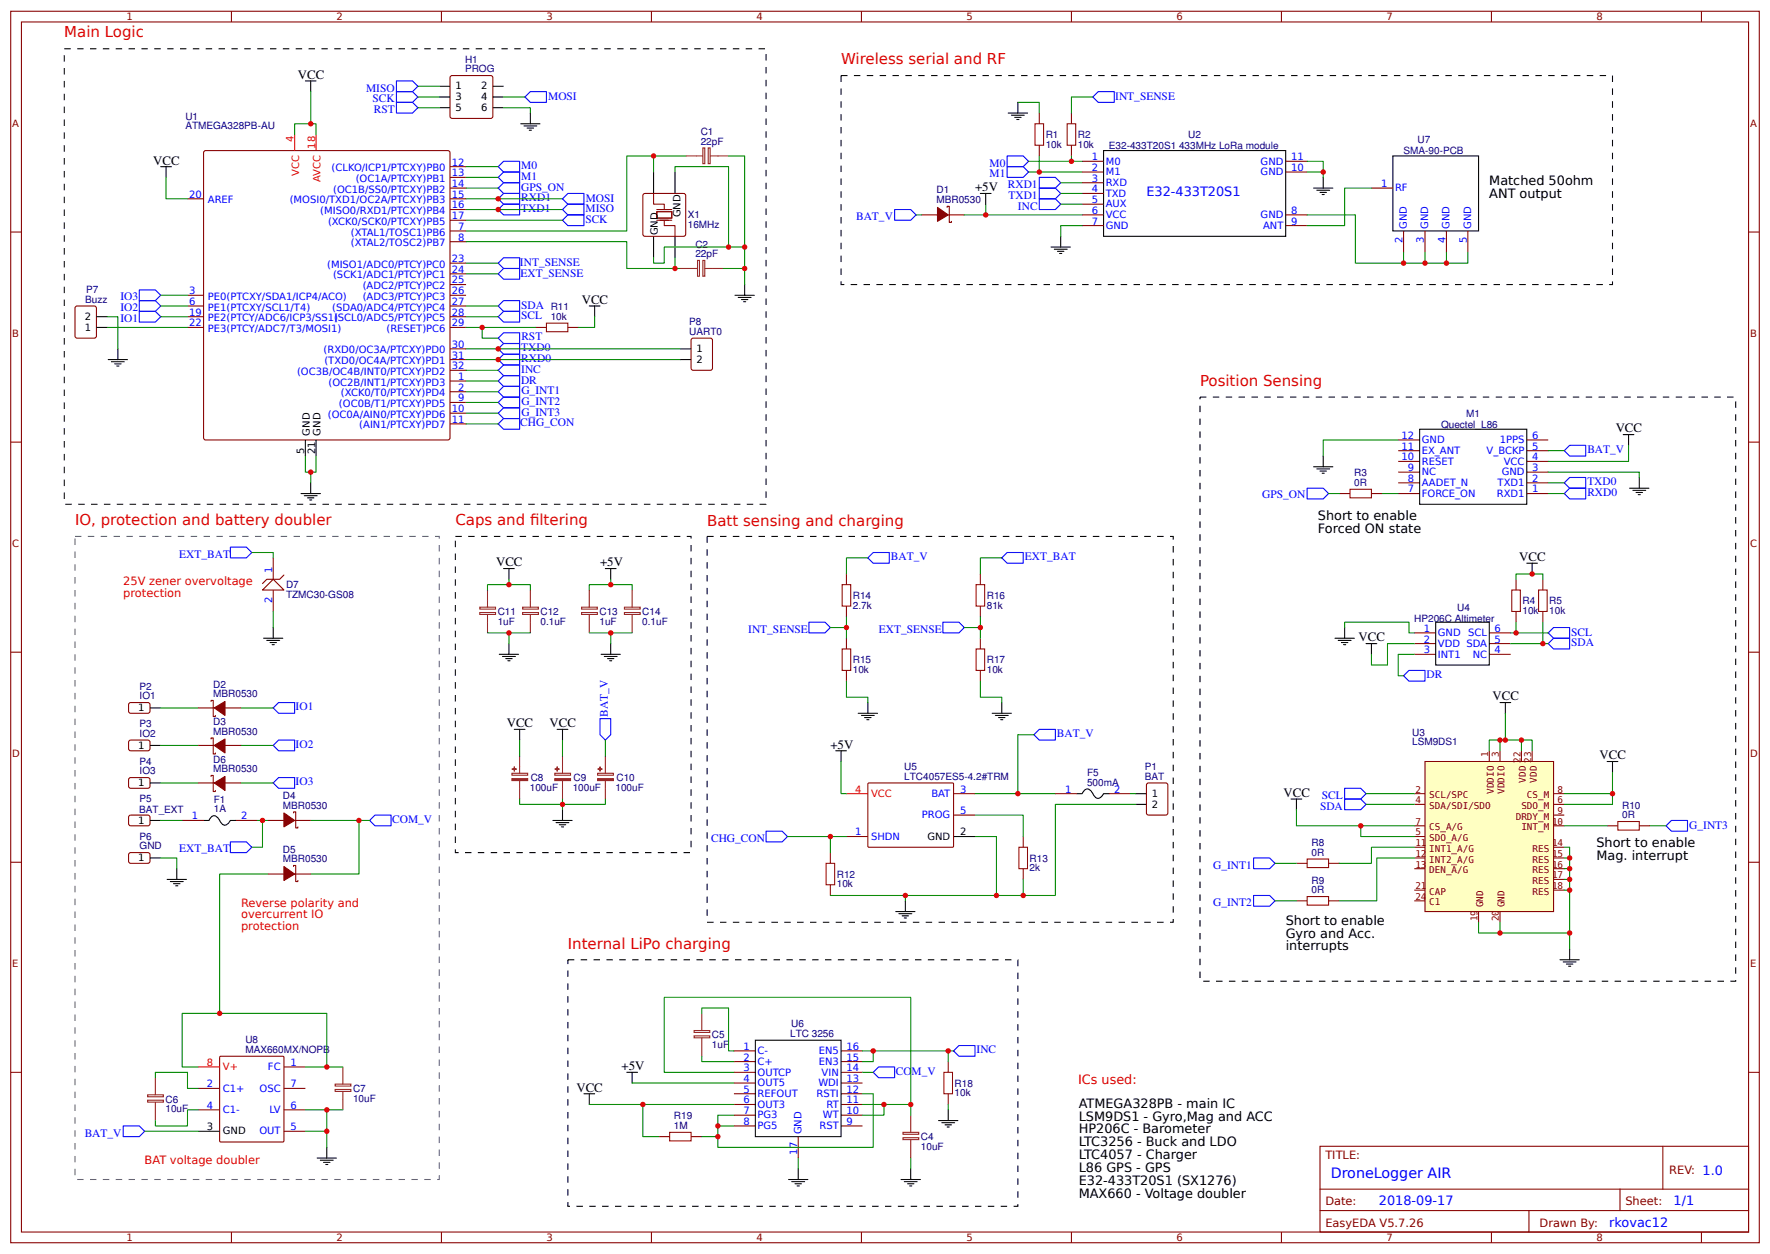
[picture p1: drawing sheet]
<svg xmlns="http://www.w3.org/2000/svg" width="437mm" height="310mm" viewBox="0 0 437 310" stroke-linecap="round" stroke-linejoin="round" font-family="sans-serif">
<g fill="none" stroke="#800" stroke-width=".26">
<path d="M2.6 2.8h431.8v304h-431.8zM5.3 5.4h426.5v298.7h-426.5zM57.1 2.8v2.6M109 2.8v2.6M160.9 2.8v2.6M212.7 2.8v2.6M264.6 2.8v2.6M316.4 2.8v2.6M368.3 2.8v2.6M420.2 2.8v2.6M267.2 39.8h5.3M317.5 39.8h5.3"/>
<path d="M2.6 57.3h2.7M46.3 49.1h4M111.1 57h4M111.1 59.7h4M111.1 49.1h4M111.1 41.1h4M111.1 43.8h4M111.1 46.4h4M111.1 51.7h4M111.1 54.4h4M267.2 42.5h5.3M267.2 45.1h5.3"/>
<path d="M267.2 47.8h5.3M267.2 50.4h5.3M267.2 53h5.3M267.2 55.7h5.3M317.5 42.5h5.3M317.5 53h5.3M317.5 55.7h5.3M431.8 57.3h2.6M46.3 72.9h4M46.3 75.5h4M46.3 78.2h4M111.1 72.9h4"/>
<path d="M111.1 75.5h4M111.1 65h4M111.1 67.6h4M111.1 70.2h4M111.1 78.2h4M46.3 80.8h4M111.1 94.1h4M111.1 96.7h4M111.1 99.4h4M111.1 86.1h4M111.1 88.8h4M111.1 80.8h4"/>
<path d="M111.1 91.4h4M2.6 109.1h2.7M111.1 102h4M111.1 104.6h4M345.3 119.2h5.3M345.3 116.5h5.3M345.3 113.9h5.3M345.3 111.3h5.3M345.3 108.6h5.3M377 119.2h5.3M377 116.5h5.3M377 113.9h5.3"/>
<path d="M377 111.3h5.3M377 108.6h5.3M431.8 109.1h2.6M345.3 121.8h5.3M377 121.8h5.3M2.6 161h2.7M431.8 161h2.6M2.6 212.9h2.7M431.8 212.9h2.6M2.6 264.7h2.7M431.8 264.7h2.6M326 283h105.8v21.1h-105.8z"/>
<path d="M326 293.6h105.8M326 298.8h105.8M377.6 298.8v5.3M400 293.6v5.2M410.6 283v10.6M57.1 304.1v2.7M109 304.1v2.7M160.9 304.1v2.7M212.7 304.1v2.7M264.6 304.1v2.7M316.4 304.1v2.7M368.3 304.1v2.7"/>
<path d="M420.2 304.1v2.7"/>
</g>
<path d="M50.5 37.2h60.1l.5 .2v70.7l-.2 .4-60.1 .1-.5-.3v-70.6z" fill="none" stroke="#840000" stroke-width=".26"/>
<path d="M72.8 33.2v4M78.1 33.2v4" fill="none" stroke="#f00" stroke-width=".26"/>
<path d="M272.5 37.2h45v21.1h-45zM75.4 108.6v4M78.1 108.6v4M350.6 106h26.4v18.5h-26.4z" fill="none" stroke="#000" stroke-width=".26"/>
<path d="M351.9 188h31.7v37h-31.7z" fill="#ffffc2" stroke="#840000" stroke-width=".26"/>
<g fill="none" stroke="#840000" stroke-width=".26">
<path d="M349.2 195.9h2.7M349.2 198.6h2.7M367.8 185.3v2.7M370.4 185.3v2.7M375.7 185.3v2.7M378.4 185.3v2.7M383.6 195.9h2.7M383.6 198.6h2.7M349.2 206.5h2.7M349.2 203.9h2.7M349.2 209.2h2.7M349.2 219.7h2.7"/>
<path d="M349.2 211.8h2.7M349.2 214.4h2.7M383.6 203.9h2.7M383.6 201.2h2.7M383.6 209.2h2.7M383.6 219.7h2.7M383.6 211.8h2.7M383.6 214.4h2.7M383.6 217.1h2.7M349.2 222.4h2.7M365.1 225v2.7M370.4 225v2.7"/>
</g>
<g fill="none" stroke="#800" stroke-width=".26">
<path d="M111.4 18.7h9.8l.4 .2 .1 9.8-.3 .5h-9.7l-.5-.2-.1-9.8zM256.6 27.9v2.7M256.6 35.9v2.6M264.6 27.9v2.7M264.6 35.9v2.6M338.7 46.4h5.3M346.6 57v5.3M351.9 57v5.3M357.2 57v5.3M362.5 57v5.3M132.3 80.8h2.6M140.2 80.8h2.7"/>
<path d="M330.7 121.8h2.7M338.7 121.8h2.6M209 141.7v2.6M209 149.6v2.7M209 157.6v2.6M242.1 141.7v2.6M242.1 149.6v2.7M242.1 157.6v2.6M349.2 156.2h5.3M349.2 158.9h5.3M367.8 156.2h5.3M367.8 158.9h5.3"/>
<path d="M374.4 143v2.7M374.4 150.9v2.7M381 143v2.7M381 150.9v2.7M32 173.5h4.8l.2 .5v1.8l-.5 .3-4.5-.1-.3-.4v-1.6zM209 165.5v2.6M242.1 165.5v2.6M349.2 161.5h5.3M367.8 161.5h5.3M32 182.8h4.8l.2 .4v1.9l-.5 .2h-4.5l-.3-.5v-1.6zM32 192h4.8l.2 .5v1.8l-.5 .3-4.5-.1-.3-.4v-1.6zM214.3 193.4l.3-.1h20.7l.2 .2-.1 15.5-.2 .2-20.8-.1-.1-.2z"/>
<path d="M235.5 195.9h5.3M260.6 195.9h5.3M273.8 195.9h5.3M283.4 193.4l4.5-.1 .4 .2 .1 7.2-.3 .4-4.5 .1-.4-.2-.1-7.2zM32 201.3h4.8l.2 .4v1.9l-.5 .3-4.5-.1-.3-.5v-1.6zM32 210.5h4.8l.2 .5v1.9l-.5 .2-4.5-.1-.3-.4v-1.6zM45 202.5h5.3M58.2 202.5h5.3M66.1 202.5h4M66.1 215.8h4M72.5 200.7v-.3h.5v4h.6v-.3M72.5 213.9v-.2h.5v3.9h.6v-.2"/>
<path d="M72.8 202.5h3.9M72.8 215.8h3.9M205.1 210.5v2.6M205.1 218.4v2.7M209 206.5h5.3M235.5 201.2h5.3M252.7 206.5v2.7M252.7 214.4v2.7M320.1 213.1h2.7M328.1 213.1h2.6M396.9 203.9h2.6M404.8 203.9h2.7"/>
<path d="M320.1 222.4h2.7M328.1 222.4h2.6"/>
</g>
<g fill="none" stroke="#000" stroke-width=".26">
<path d="M75.4 20h2.7M76.7 20v2.6M108.5 21.3h2.6M108.5 23.9h2.6M108.5 26.6h2.6M121.7 21.3h2.7M121.7 23.9h2.7M121.7 26.6h2.7M128.6 30.6h4.7M129.4 31.1h3.2M130.2 31.6h1.6M130.7 32.1h.5"/>
<path d="M131 27.9v2.7M344 38.5h21.1v18.5h-21.1zM39.7 41.1h2.6M41 41.1v2.7M261.9 58.3v2.7M324.4 46.4h4.7M325.2 47h3.1M326 47.5h1.6M326.5 48h.5M326.8 43.8v2.6M145.5 75.5h2.7M146.8 75.5v2.7"/>
<path d="M181.5 72.9h4.8M182.3 73.4h3.2M183.1 74h1.6M183.6 74.5h.5M183.9 70.2v2.7M259.6 61h4.7M260.3 61.5h3.2M261.1 62h1.6M261.7 62.6h.5M76.7 119.2v2.6M324.4 115.2h4.7M325.2 115.8h3.1"/>
<path d="M326 116.3h1.6M326.5 116.8h.5M326.8 112.6v2.6M400.8 107.3h2.7M402.2 107.3v2.6M404.8 117.9v2.6M74.3 121.8h4.8M75.1 122.4h3.2M75.9 122.9h1.6M76.5 123.4h.5M377 139h2.7M378.4 139v2.7"/>
<path d="M402.4 120.5h4.8M403.2 121h3.2M404 121.6h1.6M404.5 122.1h.6M329.7 157.6h4.7M330.5 158.1h3.1M331.3 158.6h1.5M331.8 159.1h.5M332.1 154.9v2.7M337.3 158.9h2.7M338.7 158.9v2.6M354.5 153.6h13.3v10.6h-13.3z"/>
<path d="M37 174.8h2.7M211.9 176.1h4.8M212.7 176.6h3.2M213.5 177.1h1.6M214 177.7h.6M214.3 173.4v2.7M245 176.1h4.8M245.8 176.6h3.2M246.6 177.1h1.6M247.1 177.7h.5M247.4 173.4v2.7M370.4 173.4h2.7"/>
<path d="M371.7 173.4v2.7M37 184h2.7M37 193.3h2.7M206.4 185.3h2.6M207.7 185.3v2.7M265.9 195.9h1.3l.5-.7a1.32 1.32 0 0 1 2.2 .7l.5 .8a1.32 1.32 0 0 0 2.1-.8h1.3M280.5 195.9h2.6M280.5 198.6h2.6M318.8 197.2h2.7M320.1 197.2v2.7M396.9 188h2.6M398.2 188v2.6"/>
<path d="M37 202.5h2.7M37 211.8h2.7M41.3 217.1h4.7M42.1 217.6h3.1M42.9 218.1h1.5M43.4 218.7h.5M43.7 214.4v2.7M50.3 202.5h1.3l.5-.7a1.32 1.32 0 0 1 2.1 .7l.5 .8a1.32 1.32 0 0 0 2.2-.8h1.3M235.5 206.5h5.3M221.2 225h4.8M222 225.6h3.2M222.8 226.1h1.6"/>
<path d="M223.3 226.6h.5M223.6 222.4v2.6M385.2 236.9h4.8M386 237.5h3.2M386.8 238h1.6M387.3 238.5h.6M387.6 234.3v2.6"/>
</g>
<path d="M209 195.9h5.3" fill="none" stroke="#f00" stroke-width=".26"/>
<g fill="none" stroke="#080" stroke-width=".26">
<path d="M76.7 22.6v8h1.4v2.6M76.7 30.6h-3.9v2.6M103.2 23.9h5.3M103.2 21.3h5.3M103.2 26.6h5.3M124.4 26.6h6.6v1.3M124.4 23.9h5.2M169.3 38.5h-14.5v18.5h-39.7M254 39.8h13.2M256.6 38.5v4M264.6 38.5v1.3M322.8 39.8h4v4"/>
<path d="M41 43.8v5.3h5.3M115.1 59.7h39.7v6.6h13.2M115.1 49.1h23.8M115.1 51.7h23.8M115.1 41.1h7.9M115.1 43.8h7.9M115.1 46.4h7.9M115.1 54.4h23.8M243.4 50.4v2.6h23.8M254 42.5h13.2M261.9 50.4h5.3M261.9 47.8h5.3"/>
<path d="M261.9 45.1h5.3M267.2 55.7h-5.3v2.6M322.8 53h11.9v12h27.8v-2.7M322.8 42.5h4M338.7 46.4h-6.6v9.3h-9.3M39.7 75.5h6.6M39.7 78.2h6.6M39.7 72.9h6.6M115.1 75.5h7.9M115.1 78.2h7.9M115.1 65h7.9M115.1 67.6h7.9"/>
<path d="M146.8 78.2v2.6h-3.9M346.6 62.3v2.7M351.9 62.3v2.7M357.2 62.3v2.7M115.1 91.4h7.9M115.1 86.1h52.9M115.1 88.8h52.9M115.1 94.1h7.9M115.1 96.7h7.9M115.1 99.4h7.9M115.1 80.8h17.2M119.1 80.8v2.7h3.9"/>
<path d="M75.4 112.6v3.9h1.3v2.7M78.1 112.6v3.9h-1.4M115.1 102h7.9M115.1 104.6h7.9M345.3 108.6h-18.5v4M382.3 116.5h22.5v1.4M382.3 111.3h4M382.3 119.2h4M402.2 109.9v4h-19.9M214.3 137.7h-5.3v4M247.4 137.7h-5.3v4M328.1 121.8h2.6"/>
<path d="M341.3 121.8h4M382.3 121.8h4M205.1 154.9h3.9M209 152.3v5.3M238.1 154.9h4M242.1 152.3v5.3M332.1 154.9v-1.3h15.8v2.6h1.3M349.2 158.9h-6.6v5.3h-3.9v-2.7M373.1 156.2h9.2M373.1 158.9h9.2M374.4 143v-1.3h6.6v1.3M374.4 153.6v2.6"/>
<path d="M381 153.6v5.3M39.7 174.8h9.2M59.5 174.8h8M209 168.1v4h5.3v1.3M242.1 168.1v4h5.3v1.3M349.2 161.5h-3.9v5.3h1.3M371.7 176.1v6.6h-1.3M39.7 184h9.2M39.7 193.3h9.2M59.5 184h8M59.5 193.3h8M207.7 188v7.9h1.3"/>
<path d="M240.8 195.9h10.6M255.3 181.4h-3.9v14.5h9.2M279.1 195.9h1.4M280.5 198.6h-19.9v22.5h-7.9M320.1 199.9v4h29.1M337.3 195.9h11.9M337.3 198.6h11.9M367.8 185.3v-2.6h2.6v2.6M371.7 182.7h4M375.7 185.3v-2.6h2.7v2.6M398.2 190.6v5.3h-11.9M398.2 195.9v2.7h-11.9"/>
<path d="M39.7 211.8h4v2.6M39.7 202.5h5.3M63.5 202.5h2.6M64.8 202.5v6.7h-2.6M76.7 202.5h11.9v13.3h-11.9M88.6 202.5h2.7M194.5 206.5h14.5M205.1 206.5v4M240.8 206.5h5.3v14.6h-22.5M240.8 201.2h11.9v5.3M252.7 217.1v4h-6.6M314.9 213.1h5.2"/>
<path d="M336 203.9v2.6h13.2M349.2 209.2h-10.5v3.9h-8M349.2 211.8h-9.2v10.6h-9.3M386.3 209.2h1.3v25.1M386.3 211.8h1.3M386.3 214.4h1.3M386.3 217.1h1.3M386.3 219.7h1.3M386.3 203.9h10.6M407.5 203.9h3.9M205.1 221.1h18.5v1.3M314.9 222.4h5.2"/>
<path d="M365.1 227.7v2.6h5.3M370.4 227.7v2.6h17.2"/>
</g>
<g fill="none" stroke="#00f" stroke-width=".26">
<path d="M97.9 20h4l1.3 1.3-1.3 1.3h-4zM97.9 22.6h4l1.3 1.3-1.3 1.4h-4zM97.9 25.3h4l1.3 1.3-1.3 1.3h-4zM129.6 23.9l1.4-1.3h3.9v2.7h-3.9zM248.7 38.5h4l1.3 1.3-1.3 1.3h-4zM123 49.1l1.4-1.3h3.9v2.6h-3.9zM123 51.7l1.4-1.3h3.9v2.6h-3.9zM123 41.1l1.4-1.3h3.9v2.7h-3.9zM123 43.8l1.4-1.3h3.9v2.6h-3.9zM123 46.4l1.4-1.3h3.9v2.7h-3.9zM138.9 54.4l1.3-1.4h4v2.7h-4zM140.2 50.4h4v2.6h-4l-1.3-1.3z"/>
<path d="M140.2 47.8h4v2.6h-4l-1.3-1.3zM248.7 41.1h4l1.3 1.4-1.3 1.3h-4zM256.6 49.1h4l1.3 1.3-1.3 1.3h-4zM256.6 46.4h4l1.3 1.4-1.3 1.3h-4zM256.6 43.8h4l1.3 1.3-1.3 1.3h-4zM34.4 76.9h4l1.3 1.3-1.3 1.3h-4zM34.4 74.2h4l1.3 1.3-1.3 1.4h-4zM34.4 71.6h4l1.3 1.3-1.3 1.3h-4zM123 78.2l1.4-1.3h3.9v2.6h-3.9zM123 75.5l1.4-1.3h3.9v2.7h-3.9zM123 65l1.4-1.4h3.9v2.7h-3.9zM123 67.6l1.4-1.3h3.9v2.6h-3.9z"/>
<path d="M123 91.4l1.4-1.3h3.9v2.6h-3.9zM123 86.1l1.4-1.3h3.9v2.6h-3.9zM123 88.8l1.4-1.4h3.9v2.7h-3.9zM123 94.1l1.4-1.4h3.9v2.7h-3.9zM123 96.7l1.4-1.3h3.9v2.6h-3.9zM123 99.4l1.4-1.4h3.9v2.7h-3.9zM123 83.5l1.4-1.3h3.9v2.6h-3.9zM123 102l1.4-1.3h3.9v2.6h-3.9zM123 104.6l1.4-1.3h3.9v2.7h-3.9zM386.3 111.3l1.3-1.4h4v2.7h-4zM386.3 119.2l1.3-1.3h4v2.6h-4zM214.3 137.7l1.3-1.3h4v2.6h-4z"/>
<path d="M247.4 137.7l1.3-1.3h4v2.6h-4zM322.8 120.5h4l1.3 1.3-1.3 1.4h-4zM386.3 121.8l1.3-1.3h4v2.7h-4zM199.8 153.6h3.9l1.4 1.3-1.4 1.3h-3.9zM232.8 153.6h4l1.3 1.3-1.3 1.3h-4zM382.3 156.2l1.3-1.3h4v2.7h-4zM382.3 158.9l1.3-1.3h4v2.6h-4zM67.5 174.8l1.3-1.4h4v2.7h-4zM346.6 166.8l1.3-1.3h4v2.6h-4zM67.5 184l1.3-1.3h4v2.6h-4zM68.8 192h4v2.6h-4l-1.3-1.3zM256.6 180h4v2.7h-4l-1.3-1.3z"/>
<path d="M332.1 194.6h3.9l1.3 1.3-1.3 1.3h-3.9zM332.1 197.2h3.9l1.3 1.4-1.3 1.3h-3.9zM56.9 207.8h4l1.3 1.4-1.3 1.3h-4zM91.3 202.5l1.3-1.3h4v2.7h-4zM189.2 205.2h3.9l1.4 1.3-1.4 1.3h-3.9zM309.6 211.8h3.9l1.4 1.3-1.4 1.3h-3.9zM411.4 203.9l1.3-1.4h4v2.7h-4zM309.6 221.1h3.9l1.4 1.3-1.4 1.3h-3.9zM30.4 277.9h4l1.3 1.4-1.3 1.3h-4z"/>
</g>
<g fill="none" stroke="#a00000" stroke-width=".26">
<path d="M255.6 30.6h2.1v5.3h-2.1zM263.5 30.6h2.1v5.3h-2.1zM134.9 79.8h5.3v2.1h-5.3zM333.4 120.8h5.3v2.1h-5.3zM208 144.3h2.1v5.3h-2.1zM241 144.3h2.2v5.3h-2.2zM373.3 145.7h2.1v5.2h-2.1zM379.9 145.7h2.2v5.2h-2.2zM208 160.2h2.1v5.3h-2.1zM241 160.2h2.2v5.3h-2.2zM204 213.1h2.1v5.3h-2.1zM251.6 209.2h2.1v5.2h-2.1z"/>
<path d="M322.8 212.1h5.3v2.1h-5.3zM399.5 202.8h5.3v2.1h-5.3zM322.8 221.3h5.3v2.1h-5.3z"/>
</g>
<path d="M169.3 38.5h4.3M173.6 36.5h.4v3.9h-.4zM174.9 36.5h.5v3.9h-.5zM175.4 38.5h4.5M168 66.3h4.2M172.2 64.3h.5v3.9h-.5zM173.6 64.3h.4v3.9h-.4zM174.1 66.3h4.5" fill="none" stroke="#8d2323" stroke-width=".26"/>
<g fill="#800" stroke="#800" stroke-width=".26">
<path d="M70.1 200.7l2.7 1.8-2.7 1.6z"/>
<path d="M70.1 213.9l2.7 1.9-2.7 1.6z"/>
</g>
<path d="M64.8 145.7l2.7-2.7 2.6 2.7z" fill="#fefefe" stroke="#800" stroke-width=".26"/>
<g fill="none" stroke="#800" stroke-width=".26">
<path d="M159 47.8h9.8l.5 .2v9.8l-.2 .5h-9.8l-.5-.2-.1-9.8zM227.5 53h4M233.9 51.2v-.3h.5v4h.5v-.3M234.2 53h3.9M18.6 75.8l.4-.3h4.3l.4 .3 .1 7.1-.2 .5-4.6 .1-.4-.3zM170.9 83.5h4.5l.5 .2v7.2l-.2 .4-4.5 .1-.5-.2v-7.2zM67.5 137.7v5.3M67.5 145.7v5.2M70.1 141.9l-1 1.1h-3.2l-1.1 1.1M48.9 174.8h4M52.1 173.2v-.3h.6v4h.5v-.3M55.6 174.8h3.9"/>
<path d="M48.9 184h4M48.9 193.3h4M52.1 182.4v-.2h.6v3.9h.5v-.2M52.1 191.7v-.3h.6v4h.5v-.3M55.6 184h3.9M55.6 193.3h3.9M181.2 259.4h5.3M207.7 259.4h5.3M48.9 268.7h5.3M48.9 274h5.3M54.3 260.9l.2-.2h15.3l.3 .2v20.7l-.1 .3h-15.5l-.2-.1zM70.1 263.4h5.3"/>
<path d="M70.1 268.7h5.3M70.1 274h5.3M70.1 279.3h5.3M181.2 262.1h5.3M181.2 264.7h5.3M181.2 267.4h5.3M181.2 270h5.3M181.2 272.7h5.3M181.2 275.3h5.3M181.2 277.9h5.3M207.7 262.1h5.3M207.7 264.7h5.3"/>
<path d="M207.7 267.4h5.3M207.7 270h5.3M207.7 272.7h5.3M207.7 275.3h5.3M207.7 277.9h5.3M234.2 262.1v2.6M234.2 270v2.7M162.7 280.6h2.7M170.7 280.6h2.6M197.1 280.6v5.3"/>
</g>
<path d="M271.2 22.6h4v2.7h-4l-1.3-1.4zM220.9 51.7h4l1.3 1.3-1.3 1.4h-4zM56.9 135.1h4l1.3 1.3-1.3 1.3h-4zM148.2 177.4h2.6v4l-1.3 1.3-1.3-1.3zM235.5 259.4l1.3-1.3h4v2.6h-4zM217 263.4h3.9v2.6h-3.9l-1.4-1.3z" fill="none" stroke="#00f" stroke-width=".26"/>
<g fill="none" stroke="#000" stroke-width=".26">
<path d="M249 27.9h4.7M249.8 28.4h3.1M250.6 29h1.5M251.1 29.5h.5M251.4 25.3v2.6M161.4 42.5v5.3M161.4 58.3v5.3M166.7 42.5v5.3M166.7 58.3v5.3M242.1 47.8h2.6M243.4 47.8v2.6M23.8 78.2h2.7"/>
<path d="M23.8 80.8h2.7M26.7 88.8h4.8M27.5 89.3h3.2M28.3 89.8h1.6M28.8 90.4h.6M29.1 86.1v2.7M168 86.1h2.7M168 88.8h2.7M65.1 157.6h4.7M65.9 158.1h3.2M66.7 158.6h1.6M67.2 159.1h.5"/>
<path d="M67.5 154.9v2.7M124.4 140.4h2.6M125.7 140.4v2.6M125.7 158.9v2.6M149.5 140.4h2.6M150.8 140.4v2.6M150.8 158.9v2.6M123.3 161.5h4.8M124.1 162.1h3.2M124.9 162.6h1.6M125.4 163.1h.5M148.4 161.5h4.8"/>
<path d="M149.2 162.1h3.2M150 162.6h1.6M150.5 163.1h.6M127 180h2.6M128.3 180v2.7M137.6 180h2.6M138.9 180v2.7M138.9 199.9v2.6M136.5 202.5h4.8M137.3 203.1h3.2M138.1 203.6h1.6M138.6 204.1h.6"/>
<path d="M186.5 256.8h21.2v23.8h-21.2zM48.9 279.3h5.3M144.2 270h2.6M145.5 270v2.7M154.8 264.7h2.6M156.1 264.7v2.7M231.8 276.6h4.7M232.6 277.2h3.1M233.4 277.7h1.5M233.9 278.2h.5M234.2 274v2.6M78.3 285.9h4.8"/>
<path d="M79.1 286.4h3.2M79.9 286.9h1.6M80.4 287.5h.6M80.7 283.2v2.7M194.7 291.2h4.8M195.5 291.7h3.2M196.3 292.2h1.6M196.8 292.8h.6M197.1 288.5v2.7M222.5 291.2h4.8M223.3 291.7h3.2M224.1 292.2h1.6"/>
<path d="M224.6 292.8h.6M224.9 288.5v2.7"/>
</g>
<g fill="none" stroke="#080" stroke-width=".26">
<path d="M161.4 38.5v4M179.9 38.5h4v27.8h-5.3M251.4 25.3h5.2v2.6M269.9 23.9h-5.3v4M166.7 42.5v-1.4h13.2v19.9M226.2 53h1.3M238.1 53h5.3M26.5 78.2h2.6v7.9M166.7 63.6v2.7M183.9 61h-19.9v4h-2.6v-1.4M183.9 66.3v3.9M26.5 80.8h19.8"/>
<path d="M62.2 136.4h5.3v1.3M67.5 150.9v4M120.4 156.2h5.3v2.7M125.7 143v1.3h-5.3v1.4M125.7 144.3h5.3v1.4M125.7 156.2h5.3M145.5 156.2h5.3v2.7M150.8 143v1.3h-5.3v1.4M150.8 144.3h5.3v1.4M150.8 156.2h5.3M128.3 197.2v1.4h10.6v1.3M128.3 182.7v4"/>
<path d="M138.9 197.2v1.4h10.6v-1.4M138.9 182.7v4M149.5 182.7v4M66.1 215.8h-11.9v34.4M173.3 250.2v-1.4h6.6v10.6h1.3M213 259.4h22.5M215.6 259.4v2.7h-2.6M234.2 259.4v2.7M35.7 279.3h13.2M38.4 266v-1.3h7.9v4h2.6M48.9 263.4h-3.9v-13.2h35.7v13.2h-5.3M48.9 274h-2.6v3.9h-7.9v-1.3"/>
<path d="M75.4 274h5.3v5.3h-5.3M80.7 279.3v3.9M80.7 263.4h4M80.7 274h4M145.5 272.7h35.7M156.1 267.4h25.1M158.7 272.7v7.9h4M173.3 260.7v1.4h7.9M177.3 277.9h3.9M181.2 264.7h-17.2v-18.5h60.9v26.5M213 272.7h11.9v2.6M213 270h2.6v13.2h-38.3v-7.9h3.9"/>
<path d="M213 264.7h2.6M218.3 272.7v2.6h-5.3M234.2 272.7v1.3M173.3 280.6h4M197.1 285.9v2.6M224.9 285.9v2.6"/>
</g>
<g fill="#800" stroke="#800" stroke-width=".26">
<path d="M231.5 51.2l2.7 1.8-2.7 1.6z"/>
<path d="M52.9 174.8l2.7-1.6v3.4z"/>
<path d="M52.9 184l2.7-1.6v3.5z"/>
<path d="M52.9 193.3l2.7-1.6v3.4z"/>
</g>
<path d="M165.4 279.5h5.3v2.1h-5.3zM233.1 264.7h2.1v5.3h-2.1z" fill="none" stroke="#a00000" stroke-width=".26"/>
<g fill="none" stroke="#8d2323" stroke-width=".26">
<path d="M118.5 151.2h3.9v.5h-3.9zM118.5 149.9h3.9v.5h-3.9zM120.4 145.7v4.2M120.4 151.7v4.5M129.1 151.2h3.9v.5h-3.9zM129.1 149.9h3.9v.5h-3.9zM131 145.7v4.2M131 151.7v4.5M143.6 151.2h3.9v.5h-3.9zM143.6 149.9h3.9v.5h-3.9zM145.5 145.7v4.2M145.5 151.7v4.5"/>
<path d="M154.2 151.2h3.9v.5h-3.9zM154.2 149.9h3.9v.5h-3.9zM156.1 145.7v4.2M156.1 151.7v4.5M126.4 190.9h3.9v.5h-3.9zM128.3 186.7v4.2M128.3 192.7v4.5M137 190.9h3.9v.5h-3.9zM138.9 186.7v4.2M138.9 192.7v4.5M147.6 190.9h3.9v.5h-3.9zM149.5 186.7v4.2"/>
<path d="M149.5 192.7v4.5M171.4 255.7h3.9v.5h-3.9zM171.4 254.4h3.9v.5h-3.9zM173.3 250.2v4.2M173.3 256.2v4.5M36.5 271.6h3.8v.5h-3.8zM36.5 270.3h3.8v.4h-3.8zM38.4 266v4.3M38.4 272.1v4.5M82.8 268.9h3.9v.5h-3.9zM82.8 267.6h3.9v.5h-3.9zM84.7 263.4v4.2"/>
<path d="M84.7 269.5v4.5M223 279.5h3.9v.5h-3.9zM224.9 275.3v4.2M223 280.9h3.9v.4h-3.9zM224.9 281.4v4.5"/>
</g>
<path d="M48.9 263.4h5.3" fill="none" stroke="#f00" stroke-width=".26"/>
<path d="M161.4 47.8v2.6h2.6v1.3M162.2 52.3h3.7v1.5h-3.7zM162.2 54.4h3.7M162.2 51.7h3.7M164 54.6v1.1h2.7v2.6" fill="none" stroke="#801" stroke-width=".26"/>
<g fill="#8d2323" stroke="#8d2323" stroke-width=".26">
<path d="M126.4 192.2h3.9v.5h-3.9z"/>
<path d="M126.5 189.8l1 .1z"/>
<path d="M127 189.3v1.1z"/>
<path d="M137 192.2h3.9v.5h-3.9z"/>
<path d="M137.1 189.8l1 .1z"/>
<path d="M137.6 189.3v1.1z"/>
<path d="M147.6 192.2h3.9v.5h-3.9z"/>
<path d="M147.6 189.8l1.1 .1z"/>
<path d="M148.2 189.3v1.1z"/>
</g>
<path d="M18.5 132.4h90v158.8h-90z" fill="none" stroke="#666" stroke-width=".26" stroke-dasharray="1.6 1.6" stroke-linecap="butt"/>
<path d="M15.9 12h173.3v112.5h-173.3zM207.7 18.7h190.5v51.5h-190.5zM296.3 98h132.3v144.2h-132.3zM112.4 132.4h58.3v78.1h-58.3zM174.6 132.4h115.1v95.3h-115.1zM140.2 236.9h111.2v60.9h-111.2z" fill="none" stroke="#000" stroke-width=".26" stroke-dasharray="1.6 1.6" stroke-linecap="butt"/>
<g fill="#c00">
<circle cx="138.9" cy="198.6" r=".66"/>
<circle cx="183.9" cy="61" r=".66"/>
<circle cx="161.4" cy="38.5" r=".66"/>
<circle cx="80.7" cy="274" r=".66"/>
<circle cx="158.8" cy="272.7" r=".66"/>
<circle cx="177.3" cy="277.9" r=".66"/>
<circle cx="224.9" cy="272.7" r=".66"/>
<circle cx="215.6" cy="259.4" r=".66"/>
<circle cx="243.4" cy="53" r=".66"/>
<circle cx="64.8" cy="202.5" r=".66"/>
<circle cx="242.1" cy="154.9" r=".66"/>
<circle cx="209" cy="154.9" r=".66"/>
<circle cx="252.7" cy="221.1" r=".66"/>
<circle cx="246.1" cy="221.1" r=".66"/>
<circle cx="123" cy="51.7" r=".66"/>
<circle cx="123" cy="49.1" r=".66"/>
<circle cx="398.2" cy="195.9" r=".66"/>
<circle cx="375.7" cy="182.7" r=".66"/>
<circle cx="387.6" cy="230.3" r=".66"/>
<circle cx="387.6" cy="217.1" r=".66"/>
<circle cx="387.6" cy="211.8" r=".66"/>
<circle cx="381" cy="158.9" r=".66"/>
<circle cx="76.7" cy="116.5" r=".66"/>
<circle cx="256.6" cy="42.5" r=".66"/>
<circle cx="351.9" cy="65" r=".66"/>
<circle cx="326.8" cy="42.5" r=".66"/>
<circle cx="357.2" cy="65" r=".66"/>
<circle cx="346.6" cy="65" r=".66"/>
<circle cx="264.6" cy="39.8" r=".66"/>
<circle cx="76.7" cy="30.6" r=".66"/>
<circle cx="374.4" cy="156.2" r=".66"/>
<circle cx="378.4" cy="141.7" r=".66"/>
<circle cx="387.6" cy="214.4" r=".66"/>
<circle cx="387.6" cy="219.7" r=".66"/>
<circle cx="370.4" cy="230.3" r=".66"/>
<circle cx="370.4" cy="182.7" r=".66"/>
<circle cx="371.7" cy="182.7" r=".66"/>
<circle cx="336" cy="203.9" r=".66"/>
<circle cx="119.1" cy="80.8" r=".66"/>
<circle cx="205.1" cy="206.5" r=".66"/>
<circle cx="223.6" cy="221.1" r=".66"/>
<circle cx="88.6" cy="202.5" r=".66"/>
<circle cx="251.4" cy="195.9" r=".66"/>
<circle cx="234.2" cy="259.4" r=".66"/>
<circle cx="218.3" cy="272.7" r=".66"/>
<circle cx="177.3" cy="280.6" r=".66"/>
<circle cx="80.7" cy="279.3" r=".66"/>
<circle cx="80.7" cy="263.4" r=".66"/>
<circle cx="123" cy="86.1" r=".66"/>
<circle cx="123" cy="88.8" r=".66"/>
<circle cx="54.2" cy="250.2" r=".66"/>
<circle cx="183.9" cy="66.3" r=".66"/>
<circle cx="166.7" cy="66.3" r=".66"/>
<circle cx="179.9" cy="61" r=".66"/>
<circle cx="125.7" cy="144.3" r=".66"/>
<circle cx="125.7" cy="156.2" r=".66"/>
<circle cx="150.8" cy="144.3" r=".66"/>
<circle cx="150.8" cy="156.2" r=".66"/>
</g>
<g font-size="3.7" fill="#f00">
<text x="15.9" y="9.1">Main Logic</text>
<text x="207.7" y="15.7">Wireless serial and RF</text>
<text x="296.3" y="95.4">Position Sensing</text>
<text x="18.5" y="129.6">IO, protection and battery doubler</text>
<text x="112.4" y="129.6">Caps and fltering</text>
<text x="130.9" y="129.6">i</text>
<text x="174.6" y="129.8">Batt sensing and charging</text>
<text x="140.2" y="234.3">Internal LiPo charging</text>
</g>
<text font-size="3.5" fill="#00f" x="328.6" y="290.9">DroneLogger AIR</text>
<g font-size="3.2">
<text x="73.6" y="19.4">VCC</text>
<text x="37.8" y="40.6">VCC</text>
<text x="240.8" y="47.2">+5V</text>
<text x="367.8" y="45.7">Matched 50ohm</text>
<text x="367.8" y="48.9">ANT output</text>
<text x="143.7" y="75">VCC</text>
<text x="399" y="106.8">VCC</text>
<text x="325.4" y="128.5">Short to enable</text>
<text x="325.4" y="131.6">Forced ON state</text>
<text x="122.5" y="139.8">VCC</text>
<text x="148.2" y="139.8">+5V</text>
<text x="375.2" y="138.5">VCC</text>
<text x="335.5" y="158.4">VCC</text>
<text x="368.6" y="172.9">VCC</text>
<text x="125.1" y="179.5">VCC</text>
<text x="135.7" y="179.5">VCC</text>
<text x="205.1" y="184.8">+5V</text>
<text x="395" y="187.5">VCC</text>
<text x="317" y="196.7">VCC</text>
<text x="394.2" y="209.2">Short to enable</text>
<text x="394.2" y="212.3">Mag. interrupt</text>
<text x="317.5" y="228.3">Short to enable</text>
<text x="317.5" y="231.4">Gyro and Acc.</text>
<text x="317.5" y="234.6">interrupts</text>
<text x="142.3" y="269.5">VCC</text>
<text x="153.5" y="264.2">+5V</text>
<text x="266.4" y="273.4">ATMEGA328PB - main IC</text>
<text x="266.4" y="276.6">LSM9DS1 - Gyro,Mag and ACC</text>
<text x="266.4" y="279.8">HP206C - Barometer</text>
<text x="266.4" y="283">LTC3256 - Buck and LDO</text>
<text x="266.4" y="286.1">LTC4057 - Charger</text>
<text x="266.4" y="289.3">L86 GPS - GPS</text>
<text x="266.4" y="292.5">E32-433T20S1 (SX1276)</text>
<text x="266.4" y="295.7">MAX660 - Voltage doubler</text>
</g>
<g font-size="3.2" fill="#00f">
<text x="283.1" y="48.3">E32-433T20S1</text>
<text x="340.5" y="297.5">2018-09-17</text>
<text x="413.3" y="297.5">1/1</text>
<text x="397.4" y="302.8">rkovac12</text>
</g>
<text font-size="3.2" fill="#f00" x="266.2" y="267.6">ICs used:</text>
<g font-size="2.8" fill="#00f">
<text x="90.4" y="22.6">MISO</text>
<text x="92" y="25.2">SCK</text>
<text x="92.3" y="27.9">RST</text>
<text x="135.4" y="24.6">MOSI</text>
<text x="275.4" y="24.6">INT_SENSE</text>
<text x="128.7" y="41.8">M0</text>
<text x="244.4" y="41.1">M0</text>
<text x="128.7" y="47.2">GPS_ON</text>
<text x="128.7" y="44.4">M1</text>
<text x="244.4" y="43.8">M1</text>
<text x="248.9" y="46.4">RXD1</text>
<text x="128.7" y="49.7">RXD1</text>
<text x="128.7" y="52.4">TXD1</text>
<text x="144.6" y="52.3">MISO</text>
<text x="144.6" y="49.7">MOSI</text>
<text x="249" y="49.1">TXD1</text>
<text x="251.4" y="51.7">INC</text>
<text x="144.5" y="54.9">SCK</text>
<text x="211.4" y="54.4">BAT_V</text>
<text x="128.4" y="65.6">INT_SENSE</text>
<text x="128.5" y="68.3">EXT_SENSE</text>
<text x="29.8" y="76.8">IO2</text>
<text x="29.8" y="74.1">IO3</text>
<text x="128.7" y="76.2">SDA</text>
<text x="29.8" y="79.4">IO1</text>
<text x="128.7" y="78.8">SCL</text>
<text x="128.7" y="86.8">TXD0</text>
<text x="128.7" y="89.4">RXD0</text>
<text x="128.7" y="84">RST</text>
<text x="128.7" y="94.7">DR</text>
<text x="128.7" y="92.1">INC</text>
<text x="128.7" y="97.3">G_INT1</text>
<text x="128.7" y="99.9">G_INT2</text>
<text x="128.5" y="105.3">CHG_CON</text>
<text x="128.8" y="102.7">G_INT3</text>
<text x="392" y="111.9">BAT_V</text>
<text x="392" y="119.8">TXD0</text>
<text x="311.7" y="123.1">GPS_ON</text>
<text x="392" y="122.5">RXD0</text>
<text x="44.3" y="137.7">EXT_BAT</text>
<text x="220" y="138.4">BAT_V</text>
<text x="253.1" y="138.4">EXT_BAT</text>
<text x="184.8" y="156.1">INT_SENSE</text>
<text x="217.1" y="156.1">EXT_SENSE</text>
<text x="388" y="156.9">SCL</text>
<text x="388" y="159.5">SDA</text>
<text x="352.2" y="167.5">DR</text>
<text x="73" y="175.4">IO1</text>
<text x="150.1" y="177" transform="rotate(-90 150.1 177)">BAT_V</text>
<text x="73" y="184.6">IO2</text>
<text x="261" y="182">BAT_V</text>
<text x="73" y="193.9">IO3</text>
<text x="326.4" y="197.2">SCL</text>
<text x="96.8" y="203.2">COM_V</text>
<text x="326" y="199.9">SDA</text>
<text x="175.6" y="207.7">CHG_CON</text>
<text x="417.2" y="204.5">G_INT3</text>
<text x="44.3" y="210.4">EXT_BAT</text>
<text x="299.6" y="214.4">G_INT1</text>
<text x="299.6" y="223.7">G_INT2</text>
<text x="241.2" y="260">INC</text>
<text x="221.2" y="265.4">COM_V</text>
<text x="20.9" y="280.6">BAT_V</text>
</g>
<g font-size="2.8" fill="#f00">
<text x="30.4" y="144.5">25V zener overvoltage</text>
<text x="30.4" y="147.3">protection</text>
<text x="59.5" y="223.9">Reverse polarity and</text>
<text x="59.5" y="226.7">overcurrent IO</text>
<text x="59.5" y="229.5">protection</text>
<text x="35.7" y="287.4">BAT voltage doubler</text>
</g>
<g font-size="2.8" fill="#800">
<text x="327.3" y="286.1">TITLE:</text>
<text x="412.2" y="289.9">REV: 1.0</text>
<text x="327.3" y="297.5">Date:</text>
<text x="401.4" y="297.5">Sheet:</text>
<text x="327.3" y="302.8">EasyEDA V5.7.26</text>
<text x="380.2" y="302.8">Drawn By:</text>
</g>
<g font-size="2.5" fill="#800">
<text x="31.2" y="5">1</text>
<text x="83.1" y="5">2</text>
<text x="134.9" y="5">3</text>
<text x="186.8" y="5">4</text>
<text x="238.7" y="5">5</text>
<text x="290.5" y="5">6</text>
<text x="342.4" y="5">7</text>
<text x="394.2" y="5">8</text>
<text x="3" y="31.4">A</text>
<text x="432.2" y="31.4">A</text>
<text x="3" y="83.2">B</text>
<text x="432.2" y="83.2">B</text>
<text x="3" y="135.1">C</text>
<text x="432.2" y="135.1">C</text>
<text x="3" y="186.9">D</text>
<text x="432.2" y="186.9">D</text>
<text x="3" y="238.8">E</text>
<text x="432.2" y="238.8">E</text>
<text x="31.2" y="306.4">1</text>
<text x="83.1" y="306.4">2</text>
<text x="134.9" y="306.4">3</text>
<text x="186.8" y="306.4">4</text>
<text x="238.7" y="306.4">5</text>
<text x="290.5" y="306.4">6</text>
<text x="342.4" y="306.4">7</text>
<text x="394.2" y="306.4">8</text>
</g>
<g font-size="2.5" fill="#000080">
<text x="114.8" y="17.9">PROG</text>
<text x="114.8" y="15.5">H1</text>
<text x="45.8" y="29.5">U1</text>
<text x="45.8" y="31.9">ATMEGA328PB-AU</text>
<text x="173" y="35.7">22pF</text>
<text x="173" y="33.3">C1</text>
<text x="258.2" y="34">R1</text>
<text x="266.2" y="34">R2</text>
<text x="293.4" y="34">U2</text>
<text x="350.1" y="35.3">U7</text>
<text x="258.2" y="36.4">10k</text>
<text x="266.2" y="36.4">10k</text>
<text x="273.8" y="36.8">E32-433T20S1 433MHz LoRa module</text>
<text x="346.6" y="38.1">SMA-90-PCB</text>
<text x="231.3" y="47.8">D1</text>
<text x="169.9" y="53.9">X1</text>
<text x="231.3" y="50.1">MBR0530</text>
<text x="169.9" y="56.3">16MHz</text>
<text x="171.7" y="63.5">22pF</text>
<text x="171.7" y="61.1">C2</text>
<text x="21.1" y="74.7">Buzz</text>
<text x="21.3" y="72.3">P7</text>
<text x="136" y="76.6">R11</text>
<text x="136" y="79">10k</text>
<text x="170.2" y="82.7">UART0</text>
<text x="170.2" y="80.3">P8</text>
<text x="355.9" y="105.6">Quectel_L86</text>
<text x="362.1" y="103">M1</text>
<text x="334.4" y="120">0R</text>
<text x="334.4" y="117.6">R3</text>
<text x="70.6" y="147.6">TZMC30-GS08</text>
<text x="70.6" y="145.2">D7</text>
<text x="210.6" y="147.8">R14</text>
<text x="243.7" y="147.8">R16</text>
<text x="376" y="149.1">R4</text>
<text x="382.6" y="149.1">R5</text>
<text x="122.9" y="154.2">1uF</text>
<text x="122.9" y="151.8">C11</text>
<text x="133.5" y="154.2">0.1uF</text>
<text x="133.5" y="151.8">C12</text>
<text x="148" y="154.2">1uF</text>
<text x="148" y="151.8">C13</text>
<text x="158.6" y="154.2">0.1uF</text>
<text x="158.6" y="151.8">C14</text>
<text x="210.6" y="150.2">2.7k</text>
<text x="243.7" y="150.2">81k</text>
<text x="349.2" y="153.4">HP206C Altimeter</text>
<text x="359.8" y="150.8">U4</text>
<text x="376" y="151.5">10k</text>
<text x="382.6" y="151.5">10k</text>
<text x="210.6" y="166.1">10k</text>
<text x="210.6" y="163.7">R15</text>
<text x="243.7" y="166.1">10k</text>
<text x="243.7" y="163.7">R17</text>
<text x="34.5" y="172.6">IO1</text>
<text x="34.5" y="170.2">P2</text>
<text x="52.7" y="172.1">MBR0530</text>
<text x="52.7" y="169.8">D2</text>
<text x="34.5" y="179.5">P3</text>
<text x="52.7" y="179">D3</text>
<text x="34.5" y="181.9">IO2</text>
<text x="52.7" y="181.4">MBR0530</text>
<text x="348.7" y="184">LSM9DS1</text>
<text x="348.7" y="181.6">U3</text>
<text x="34.5" y="191.2">IO3</text>
<text x="34.5" y="188.7">P4</text>
<text x="52.7" y="190.6">MBR0530</text>
<text x="52.7" y="188.3">D6</text>
<text x="223.3" y="190.1">U5</text>
<text x="268.4" y="191.6">F5</text>
<text x="282.7" y="190.1">P1</text>
<text x="69.9" y="197.2">D4</text>
<text x="130.8" y="195.2">100uF</text>
<text x="131.1" y="192.9">C8</text>
<text x="141.4" y="195.2">100uF</text>
<text x="141.6" y="192.9">C9</text>
<text x="152" y="195.2">100uF</text>
<text x="152.2" y="192.9">C10</text>
<text x="223.3" y="192.5">LTC4057ES5-4.2#TRM</text>
<text x="268.4" y="194">500mA</text>
<text x="282.7" y="192.5">BAT</text>
<text x="34.4" y="200.8">BAT_EXT</text>
<text x="34.5" y="198">P5</text>
<text x="52.8" y="200.6">1A</text>
<text x="52.8" y="198.2">F1</text>
<text x="69.9" y="199.6">MBR0530</text>
<text x="400.6" y="202">0R</text>
<text x="400.6" y="199.7">R10</text>
<text x="34.5" y="209.7">GND</text>
<text x="34.5" y="207.3">P6</text>
<text x="323.9" y="208.9">R8</text>
<text x="69.9" y="210.5">D5</text>
<text x="69.9" y="212.9">MBR0530</text>
<text x="254.3" y="215">2k</text>
<text x="254.3" y="212.7">R13</text>
<text x="323.9" y="211.3">0R</text>
<text x="206.6" y="219">10k</text>
<text x="206.6" y="216.7">R12</text>
<text x="323.9" y="220.5">0R</text>
<text x="323.9" y="218.2">R9</text>
<text x="60.6" y="257.6">U8</text>
<text x="175.8" y="256.3">C5</text>
<text x="195.1" y="256">LTC 3256</text>
<text x="195.4" y="253.6">U6</text>
<text x="60.6" y="260">MAX660MX/NOPB</text>
<text x="175.8" y="258.7">1uF</text>
<text x="87.2" y="269.5">C7</text>
<text x="235.7" y="268.2">R18</text>
<text x="40.9" y="274.6">10uF</text>
<text x="40.9" y="272.2">C6</text>
<text x="87.2" y="271.9">10uF</text>
<text x="235.7" y="270.6">10k</text>
<text x="166.4" y="278.7">1M</text>
<text x="166.4" y="276.4">R19</text>
<text x="227.4" y="281.5">C4</text>
<text x="227.4" y="283.8">10uF</text>
</g>
<g font-size="2.5">
<text x="112.4" y="22.1">1</text>
<text x="118.8" y="22.1">2</text>
<text x="112.4" y="24.7">3</text>
<text x="112.4" y="27.4">5</text>
<text x="118.8" y="24.7">4</text>
<text x="118.8" y="27.4">6</text>
<text x="168" y="53.7" transform="rotate(-90 168 53.7)">GND</text>
<text x="162.5" y="58.1" transform="rotate(-90 162.5 58.1)">GND</text>
<text x="20.9" y="81.6">1</text>
<text x="20.9" y="79">2</text>
<text x="172" y="86.9">1</text>
<text x="172" y="89.6">2</text>
<text x="76.5" y="107.6" transform="rotate(-90 76.5 107.6)">GND</text>
<text x="79.2" y="107.6" transform="rotate(-90 79.2 107.6)">GND</text>
<text x="75.1" y="112.2" transform="rotate(-90 75.1 112.2)">5</text>
<text x="77.8" y="112.2" transform="rotate(-90 77.8 112.2)">21</text>
<text x="34.1" y="175.6">1</text>
<text x="34.1" y="184.8">1</text>
<text x="34.1" y="194.1">1</text>
<text x="284.4" y="196.7">1</text>
<text x="34.1" y="203.3">1</text>
<text x="284.4" y="199.4">2</text>
<text x="229" y="207.3">GND</text>
<text x="237.1" y="206.2">2</text>
<text x="34.1" y="212.6">1</text>
<text x="51.1" y="279">3</text>
<text x="55" y="280.1">GND</text>
</g>
<g font-size="2.5" fill="#f00">
<text x="72.5" y="35.2" transform="rotate(-90 72.5 35.2)">4</text>
<text x="77.8" y="36.7" transform="rotate(-90 77.8 36.7)">18</text>
<text x="73.9" y="43.4" transform="rotate(-90 73.9 43.4)">VCC</text>
<text x="79.2" y="44.9" transform="rotate(-90 79.2 44.9)">AVCC</text>
<text x="211.2" y="195.7">4</text>
<text x="215.1" y="196.7">VCC</text>
<text x="51.1" y="263.1">8</text>
<text x="55" y="264.2">V+</text>
</g>
<g font-size="2.5" fill="#00f">
<text x="111.6" y="40.9">12</text>
<text x="269.6" y="39.6">1</text>
<text x="273" y="40.6">M0</text>
<text x="311.3" y="40.6">GND</text>
<text x="318.8" y="39.6">11</text>
<text x="81.9" y="42.3">(CLKO/ICP1/PTCXY)PB0</text>
<text x="82.3" y="47.6">(OC1B/SS0/PTCXY)PB2</text>
<text x="87.8" y="44.9">(OC1A/PTCXY)PB1</text>
<text x="111.6" y="43.5">13</text>
<text x="111.6" y="46.2">14</text>
<text x="269.6" y="42.2">2</text>
<text x="269.6" y="44.8">3</text>
<text x="269.6" y="47.5">4</text>
<text x="273" y="43.3">M1</text>
<text x="273" y="45.9">RXD</text>
<text x="311.3" y="43.3">GND</text>
<text x="318.8" y="42.2">10</text>
<text x="341.1" y="46.2">1</text>
<text x="344.5" y="47.2">RF</text>
<text x="46.7" y="48.8">20</text>
<text x="51.3" y="50.2">AREF</text>
<text x="71.5" y="50.2">(MOSI0/TXD1/OC2A/PTCXY)PB3</text>
<text x="79.1" y="52.9">(MISO0/RXD1/PTCXY)PB4</text>
<text x="111.6" y="48.8">15</text>
<text x="111.6" y="51.5">16</text>
<text x="269.6" y="50.1">5</text>
<text x="269.6" y="52.8">6</text>
<text x="273" y="48.6">TXD</text>
<text x="273" y="51.2">AUX</text>
<text x="273" y="53.8">VCC</text>
<text x="311.3" y="53.8">GND</text>
<text x="318.8" y="52.8">8</text>
<text x="81" y="55.5">(XCK0/SCK0/PTCXY)PB5</text>
<text x="86.6" y="58.1">(XTAL1/TOSC1)PB6</text>
<text x="111.6" y="54.1">17</text>
<text x="113.1" y="56.8">7</text>
<text x="113.1" y="59.4">8</text>
<text x="269.6" y="55.4">7</text>
<text x="273" y="56.5">GND</text>
<text x="311.9" y="56.5">ANT</text>
<text x="318.8" y="55.4">9</text>
<text x="346.3" y="59.9" transform="rotate(-90 346.3 59.9)">2</text>
<text x="347.4" y="56.5" transform="rotate(-90 347.4 56.5)">GND</text>
<text x="351.6" y="59.9" transform="rotate(-90 351.6 59.9)">3</text>
<text x="352.7" y="56.5" transform="rotate(-90 352.7 56.5)">GND</text>
<text x="356.9" y="59.9" transform="rotate(-90 356.9 59.9)">4</text>
<text x="358" y="56.5" transform="rotate(-90 358 56.5)">GND</text>
<text x="362.2" y="59.9" transform="rotate(-90 362.2 59.9)">5</text>
<text x="363.3" y="56.5" transform="rotate(-90 363.3 56.5)">GND</text>
<text x="86.6" y="60.8">(XTAL2/TOSC2)PB7</text>
<text x="111.6" y="64.7">23</text>
<text x="80.8" y="66.1">(MISO1/ADC0/PTCY)PC0</text>
<text x="82.3" y="68.7">(SCK1/ADC1/PTCY)PC1</text>
<text x="89.6" y="71.4">(ADC2/PTCY)PC2</text>
<text x="111.6" y="67.3">24</text>
<text x="111.6" y="70">25</text>
<text x="46.7" y="72.6">3</text>
<text x="46.7" y="75.3">6</text>
<text x="46.7" y="77.9">19</text>
<text x="51.3" y="74">PE0(PTCXY/SDA1/ICP4/ACO)</text>
<text x="51.3" y="76.7">PE1(PTCXY/SCL1/T4)</text>
<text x="82.1" y="76.7">(SDA0/ADC4/PTCY)PC4</text>
<text x="89.6" y="74">(ADC3/PTCY)PC3</text>
<text x="111.6" y="72.6">26</text>
<text x="111.6" y="75.3">27</text>
<text x="111.6" y="77.9">28</text>
<text x="46.7" y="80.6">22</text>
<text x="51.3" y="82">PE3(PTCY/ADC7/T3/MOSI1)</text>
<text x="51.3" y="79.3">PE2(PTCY/ADC6/ICP3/SS1)(SCL0/ADC5/PTCY)PC5</text>
<text x="95.4" y="82">(RESET)PC6</text>
<text x="111.6" y="80.6">29</text>
<text x="79.9" y="87.2">(RXD0/OC3A/PTCXY)PD0</text>
<text x="80.1" y="89.9">(TXD0/OC4A/PTCXY)PD1</text>
<text x="111.6" y="85.9">30</text>
<text x="111.6" y="88.5">31</text>
<text x="73.4" y="92.5">(OC3B/OC4B/INT0/PTCXY)PD2</text>
<text x="81.1" y="95.2">(OC2B/INT1/PTCXY)PD3</text>
<text x="111.6" y="91.1">32</text>
<text x="113.1" y="93.8">1</text>
<text x="83.7" y="100.5">(OC0B/T1/PTCXY)PD5</text>
<text x="84.2" y="97.8">(XCK0/T0/PTCXY)PD4</text>
<text x="111.6" y="101.7">10</text>
<text x="113.1" y="96.4">2</text>
<text x="113.1" y="99.1">9</text>
<text x="81" y="103.1">(OC0A/AIN0/PTCXY)PD6</text>
<text x="88.7" y="105.8">(AIN1/PTCXY)PD7</text>
<text x="111.6" y="104.4">11</text>
<text x="346.1" y="113.6">10</text>
<text x="346.1" y="111">11</text>
<text x="346.1" y="108.3">12</text>
<text x="351.1" y="112.1">EX_ANT</text>
<text x="351.1" y="109.4">GND</text>
<text x="367.1" y="112.1">V_BCKP</text>
<text x="370.4" y="109.4">1PPS</text>
<text x="378.4" y="113.6">4</text>
<text x="378.4" y="111">5</text>
<text x="378.4" y="108.3">6</text>
<text x="347.7" y="118.9">8</text>
<text x="347.7" y="116.3">9</text>
<text x="351.1" y="120">AADET_N</text>
<text x="351.1" y="117.3">NC</text>
<text x="351.1" y="114.7">RESET</text>
<text x="369.8" y="120">TXD1</text>
<text x="370.8" y="117.3">GND</text>
<text x="371.4" y="114.7">VCC</text>
<text x="378.4" y="118.9">2</text>
<text x="378.4" y="116.3">3</text>
<text x="347.7" y="121.6">7</text>
<text x="351.1" y="122.6">FORCE_ON</text>
<text x="369.6" y="122.6">RXD1</text>
<text x="378.4" y="121.6">1</text>
<text x="67.2" y="141.4" transform="rotate(-90 67.2 141.4)">1</text>
<text x="67.2" y="148.8" transform="rotate(-90 67.2 148.8)">2</text>
<text x="351.6" y="156">1</text>
<text x="369.1" y="156">6</text>
<text x="351.6" y="158.6">2</text>
<text x="351.6" y="161.3">3</text>
<text x="355.1" y="157">GND</text>
<text x="355.1" y="159.7">VDD SDA</text>
<text x="362.6" y="157">SCL</text>
<text x="369.1" y="158.6">5</text>
<text x="369.1" y="161.3">4</text>
<text x="355.1" y="162.3">INT1</text>
<text x="363.7" y="162.3">NC</text>
<text x="230" y="196.7">BAT</text>
<text x="237.1" y="195.7">3</text>
<text x="263" y="195.7">1</text>
<text x="275.2" y="195.7">2</text>
<text x="47.4" y="202.3">1</text>
<text x="59.5" y="202.3">2</text>
<text x="227.6" y="202">PROG</text>
<text x="237.1" y="201">5</text>
<text x="211.2" y="206.2">1</text>
<text x="215.1" y="207.3">SHDN</text>
<text x="71.7" y="263.1">1</text>
<text x="183.6" y="259.2">1</text>
<text x="183.6" y="261.8">2</text>
<text x="187.1" y="260.2">C-</text>
<text x="187.1" y="262.9">C+</text>
<text x="202.2" y="262.9">EN3</text>
<text x="202.2" y="260.2">EN5</text>
<text x="209" y="261.8">15</text>
<text x="209" y="259.2">16</text>
<text x="51.1" y="268.4">2</text>
<text x="55" y="269.5">C1+</text>
<text x="64.1" y="269.5">OSC</text>
<text x="66.2" y="264.2">FC</text>
<text x="71.7" y="268.4">7</text>
<text x="183.6" y="264.5">3</text>
<text x="183.6" y="267.1">4</text>
<text x="183.6" y="269.7">5</text>
<text x="187.1" y="265.5">OUTCP</text>
<text x="187.1" y="268.2">OUT5</text>
<text x="202.1" y="268.2">WDI</text>
<text x="202.9" y="265.5">VIN</text>
<text x="209" y="269.7">12</text>
<text x="209" y="267.1">13</text>
<text x="209" y="264.5">14</text>
<text x="51.1" y="273.7">4</text>
<text x="55" y="274.8">C1-</text>
<text x="66.5" y="274.8">LV</text>
<text x="71.7" y="273.7">6</text>
<text x="183.6" y="272.4">6</text>
<text x="183.6" y="275">7</text>
<text x="187.1" y="270.8">REFOUT</text>
<text x="187.1" y="273.4">OUT3</text>
<text x="201.6" y="270.8">RSTI</text>
<text x="204.1" y="273.4">RT</text>
<text x="209" y="275">10</text>
<text x="209" y="272.4">11</text>
<text x="64.1" y="280.1">OUT</text>
<text x="71.7" y="279">5</text>
<text x="183.6" y="277.7">8</text>
<text x="187.1" y="276.1">PG3</text>
<text x="187.1" y="278.7">PG5</text>
<text x="197.9" y="280.1" transform="rotate(-90 197.9 280.1)">GND</text>
<text x="202.4" y="278.7">RST</text>
<text x="203.2" y="276.1">WT</text>
<text x="209" y="277.7">9</text>
<text x="196.8" y="285.1" transform="rotate(-90 196.8 285.1)">17</text>
</g>
<g font-size="2.3" fill="#840000">
<text x="367.5" y="187" transform="rotate(-90 367.5 187)">1</text>
<text x="370.2" y="187" transform="rotate(-90 370.2 187)">3</text>
<text x="375.4" y="188.4" transform="rotate(-90 375.4 188.4)">22</text>
<text x="378.1" y="188.4" transform="rotate(-90 378.1 188.4)">23</text>
<text x="349.5" y="195.7">2</text>
<text x="353" y="197">SCL/SPC</text>
<text x="368.9" y="195.9" transform="rotate(-90 368.9 195.9)">VDDIO</text>
<text x="371.5" y="195.9" transform="rotate(-90 371.5 195.9)">VDDIO</text>
<text x="376.8" y="193.2" transform="rotate(-90 376.8 193.2)">VDD</text>
<text x="377.1" y="197">CS_M</text>
<text x="379.5" y="193.2" transform="rotate(-90 379.5 193.2)">VDD</text>
<text x="384.6" y="195.7">8</text>
<text x="349.5" y="198.3">4</text>
<text x="349.5" y="203.6">7</text>
<text x="353" y="199.7">SDA/SDI/SDO</text>
<text x="374.3" y="202.3">DRDY_M</text>
<text x="375.7" y="199.7">SDO_M</text>
<text x="383.3" y="203.6">10</text>
<text x="384.6" y="198.3">6</text>
<text x="384.6" y="201">9</text>
<text x="349.5" y="206.2">5</text>
<text x="349.5" y="208.9">11</text>
<text x="353" y="207.6">SDO_A/G</text>
<text x="353" y="205">CS_A/G</text>
<text x="375.7" y="205">INT_M</text>
<text x="383.3" y="208.9">14</text>
<text x="349.5" y="211.5">12</text>
<text x="349.5" y="214.2">13</text>
<text x="353" y="210.3">INT1_A/G</text>
<text x="353" y="212.9">INT2_A/G</text>
<text x="353" y="215.6">DEN_A/G</text>
<text x="378.4" y="210.3">RES</text>
<text x="378.4" y="212.9">RES</text>
<text x="378.4" y="215.6">RES</text>
<text x="383.3" y="211.5">15</text>
<text x="383.3" y="214.2">16</text>
<text x="349.5" y="219.5">21</text>
<text x="353" y="220.9">CAP</text>
<text x="378.4" y="218.2">RES</text>
<text x="378.4" y="220.9">RES</text>
<text x="383.3" y="216.8">17</text>
<text x="383.3" y="219.5">18</text>
<text x="349.5" y="222.1">24</text>
<text x="353" y="223.5">C1</text>
<text x="364.9" y="227.4" transform="rotate(-90 364.9 227.4)">19</text>
<text x="366.2" y="224" transform="rotate(-90 366.2 224)">GND</text>
<text x="370.2" y="227.4" transform="rotate(-90 370.2 227.4)">20</text>
<text x="371.5" y="224" transform="rotate(-90 371.5 224)">GND</text>
</g>
</svg>
